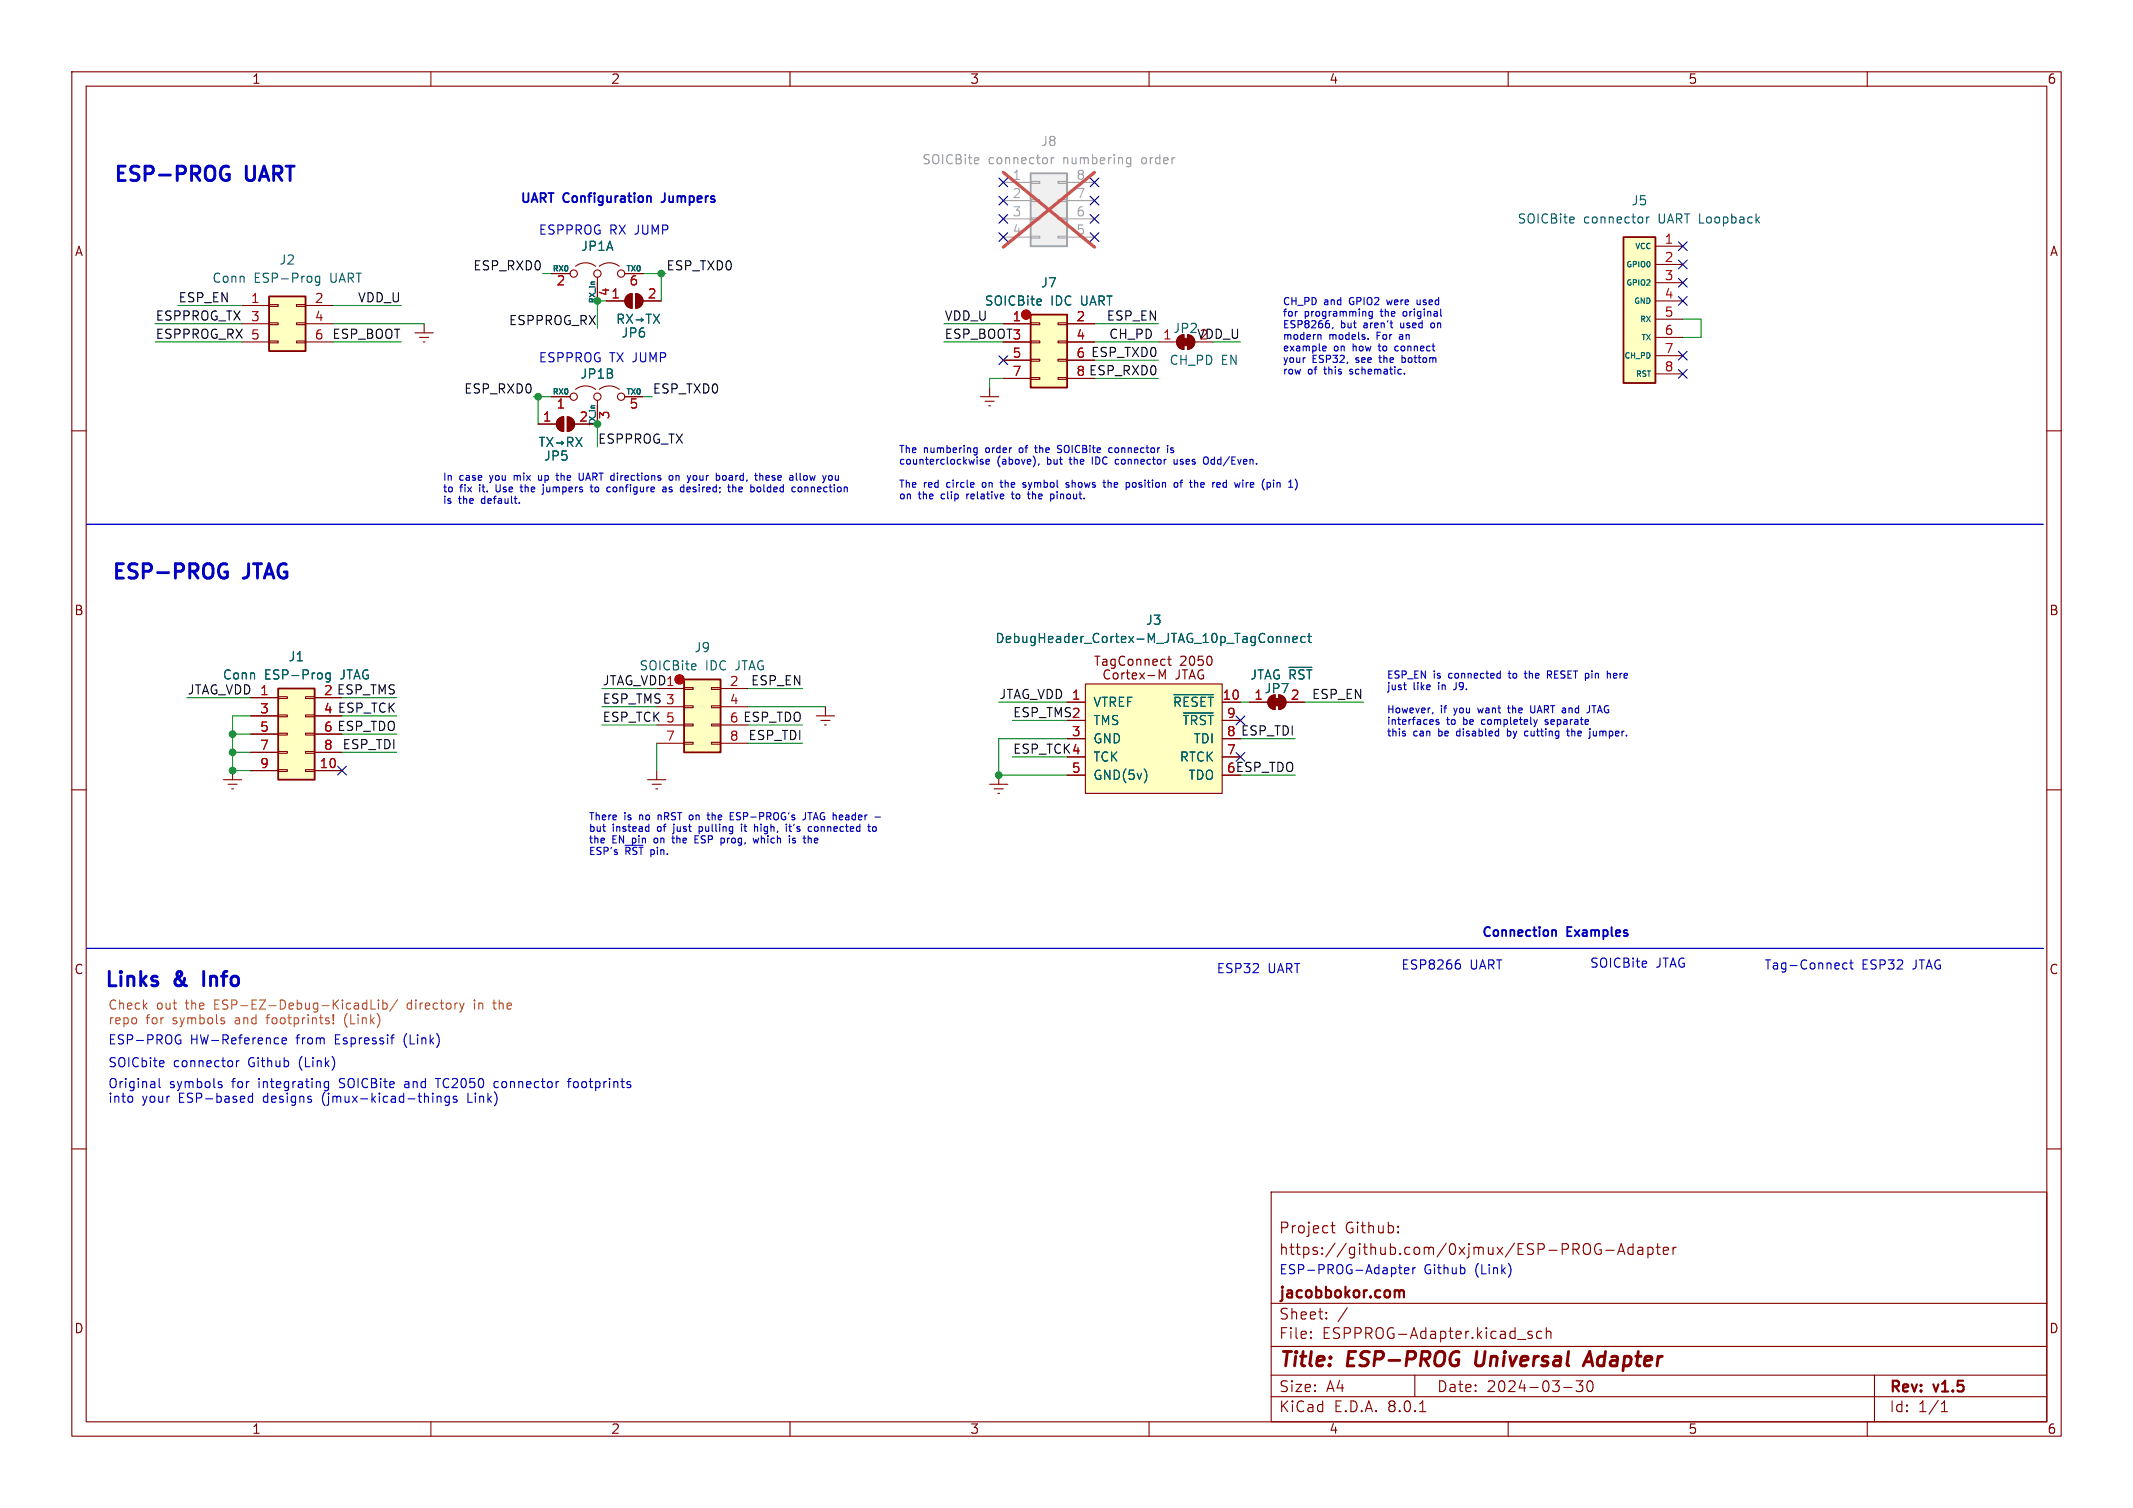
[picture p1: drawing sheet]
<svg xmlns="http://www.w3.org/2000/svg" width="297mm" height="210mm" viewBox="0 0 297 210" stroke-linecap="round" stroke-linejoin="round" font-family="sans-serif">
<g fill="none" stroke="#840000" stroke-width=".15">
<path d="M10 10h277v190h-277zM12 12h273v186h-273zM60 10v2M110 10v2M160 10v2M210 10v2M260 10v2M10 60h2M285 60h2M10 110h2M285 110h2M10 160h2"/>
<path d="M285 160h2M177 166h108v32h-108zM185.3 170.7h.6M185.5 170.2v1.3l.1 .1 .3 .1M194.7 171.6v.1M194.7 171.6h-.1l.1 .1M194.7 170.8v.1M194.7 170.8h-.1l.1 .1M222 174.1a.56 .56 0 0 0 .3 .5 .56 .56 0 0 0 .7 0v-.5h-.3M222.9 173.3a.58 .58 0 0 0-.6 0 .58 .58 0 0 0-.3 .5M223.6 174.1h1.1M225.2 174.7l.5-1.5 .5 1.5"/>
<path d="M225.4 174.3h.7M227.4 173.8l-.4-.1-.3 .3v.4l.1 .2 .2 .1 .4-.1M227.4 173.2v1.5M228.1 173.8l.1-.1 .5 .1v.9M228.7 174.1h-.5a.29 .29 0 0 0-.2 .3 .29 .29 0 0 0 .2 .3l.5-.1M229.5 173.8l.4-.1 .3 .3v.4l-.2 .2-.1 .1-.4-.1M229.5 173.7v1.5M230.6 173.7h.6M230.8 173.2v1.3l.1 .1 .3 .1M231.6 174.2l.7-.1-.1-.3-.4-.1-.2 .2 .1 .7 .1 .1 .4-.1M233 173.7v1M233.4 173.7l-.3 .1-.1 .2"/>
<path d="M60 198v2M110 198v2M160 198v2M177 194.5h108M177 191.5h108M177 187.5h108M177 181.5h108M182.5 186.3h.1l-.1 .1M182.5 186.3v.1M182.5 185.5v.1M182.5 185.5h.1l-.1 .1M184.7 183.6v.1"/>
<path d="M184.7 183.6h-.1l.1 .1M184.7 182.8v.1M184.7 182.8h-.1l.1 .1M187.6 182.1l-1.3 2M197 191.5v3M197.7 196.6h.8M210 198v2M212.8 185.8l.4 .1 .2 .2-.1 .2-.4 .1M212.8 185.5l.2-.1 .3 .1M214.7 185.5l-.5-.1-.2 .3v.4l.1 .2 .1 .1 .5-.1M215.3 185.5a.37 .37 0 0 1 .7 .1v.8M215.3 184.9v1.5"/>
<path d="M217.7 193.2h1.2M219.5 192.3h.9l-.5 .6a.41 .41 0 0 1 .5 .3v.3l-.2 .2-.5 .1-.2-.1M221.6 192.4a.36 .36 0 0 0-.6 .2 .77 .77 0 0 0 .5 1.2 .91 .91 0 0 0 .2-1.4M260 198v2M261 191.5v6.5M270.3 196.6h.9M270.3 195.5l.4-.4v1.5"/>
</g>
<path d="M205.6 188.2l-.2 1.6 .2 .3 .2 .1M220.4 190.2l1-2 .4 2M220.7 189.6h1" fill="none" stroke="#840000" stroke-width=".4"/>
<path d="M194.6 179.7l.2 .2M194.8 179.9v.8M194.8 179.9l.3-.2 .3 .1 .1 .9" fill="none" stroke="#840000" stroke-width=".3"/>
<g fill="#c20000" stroke="#c20000" stroke-width=".14">
<circle cx="94.6" cy="94.6" r=".63"/>
<circle cx="142.9" cy="43.8" r=".63"/>
</g>
<path d="M37.5 41.3h5v7.6h-5z" fill="#ffffc2"/>
<g fill="none" stroke="#840000" stroke-width=".15">
<path d="M33.7 42.5h3.8M33.7 45.1h3.8M33.7 47.6h3.8M37.5 47.5h1.2v.3h-1.2zM37.5 45h1.2v.2h-1.2zM37.5 42.4h1.2v.3h-1.2zM41.3 47.5h1.2v.3h-1.2zM41.3 45h1.2v.2h-1.2zM41.3 42.4h1.2v.3h-1.2zM42.5 42.5h3.9M42.5 45.1h3.9M42.5 47.6h3.9"/>
<path d="M76.8 55.2h2.6M80.1 54.2a2.26 2.26 0 0 1 2.8 0M83.2 55.8v3.3M83.4 54.2a2.26 2.26 0 0 1 2.8 0M84.5 41.9h2.5M87 55.2h2.5M87.3 41.2l.3-.2 .4-.1v2a1.02 1.02 0 0 1-.9-.6 1.02 1.02 0 0 1 .2-1.1zM88.5 40.9a1.02 1.02 0 0 1 1 1 1.02 1.02 0 0 1-1 1zM89.5 41.9h2.6M174 97.8h2.5M176.8 97.1l.4-.3h.3v2a1.02 1.02 0 0 1-.9-.6 1.02 1.02 0 0 1 .2-1.1zM178.1 96.8a1.02 1.02 0 0 1 1 1 1.02 1.02 0 0 1-1 1z"/>
<path d="M179.1 97.8h2.5M137.8 109.2h2.5M138.4 109.9h1.3M138.9 110.5h.3M139.1 108v1.2"/>
<circle cx="79.9" cy="55.2" r=".51"/>
<circle cx="83.2" cy="55.2" r=".51"/>
<circle cx="86.5" cy="55.2" r=".51"/>
</g>
<path d="M37.5 41.3h5v7.6h-5z" fill="none" stroke="#840000" stroke-width=".25"/>
<g fill="none" stroke="#006464" stroke-width=".15">
<path d="M44.5 38.5v1l-.2 .2h-.3M44.5 38.5h-.4l-.2 .2v.4l.1 .2h.5M86.1 44.4h.6l.1-.2v-.3l-.2-.1h-.5v1.2M86.4 44.4l.4 .6M87.2 43.8l.9 1.2M88.1 43.8l-.9 1.2M88.6 44.5h.9M89.3 44.3l.2 .2M89.5 44.5l-.2 .3M90 43.8h.7M90.3 43.8v1.2M91 43.8l.8 1.2"/>
<path d="M91.8 43.8l-.8 1.2M179.5 92.9h3.2"/>
</g>
<g fill="#840000" stroke="#840000" stroke-width=".15">
<path d="M177.3 97.3h1v1h-1z"/>
<path d="M176.8 97.1l.4-.3h.3v2a1.02 1.02 0 0 1-.9-.6 1.02 1.02 0 0 1 .2-1.1z"/>
<path d="M178.1 96.8a1.02 1.02 0 0 1 1 1 1.02 1.02 0 0 1-1 1z"/>
<path d="M87.3 41.2l.3-.2 .4-.1v2a1.02 1.02 0 0 1-.9-.6 1.02 1.02 0 0 1 .2-1.1z"/>
<path d="M88.5 40.9a1.02 1.02 0 0 1 1 1 1.02 1.02 0 0 1-1 1z"/>
</g>
<path d="M151.1 95.3h19.1v15.2h-19.1z" fill="#ffffc2"/>
<path d="M148.6 97.8h2.5M151.1 95.3h19.1v15.2h-19.1zM170.2 97.8h2.5M148.6 100.3h2.5M148.6 102.9h2.5M148.6 105.4h2.5M148.6 108h2.5M170.2 100.3h2.5M170.2 102.9h2.5M170.2 105.4h2.5M170.2 108h2.5" fill="none" stroke="#840000" stroke-width=".15"/>
<path d="M161.4 94.6v-1.3l.4 .9 .5-.9v1.3M162.6 91.8h.5M162.8 91.4v1.1v.1l.3 .1" fill="none" stroke="#840000" stroke-width=".16"/>
<path d="M163.4 96.7h5.5M164.8 99.3h4.1M178.9 88.6v.9M178.9 88.8l.2-.2 .3 .1 .1 .8M180 89.1l.6-.2v-.2l-.4-.1-.2 .2 .1 .6h.5M181.7 88.7l-.3-.1-.3 .3v.3l.1 .2h.5M182.1 88.6h.5M182.3 88.2v1.1v.1l.3 .1M159.6 107.4l.1 .5-.1 .8" fill="none" stroke="#006464" stroke-width=".15"/>
<path d="M95.2 94.6h5.1v10.2h-5.1z" fill="#ffffc2"/>
<g fill="none" stroke="#840000" stroke-width=".15">
<path d="M76.8 38.1h2.6M80.1 37.1a2.26 2.26 0 0 1 2.8 0M83.2 38.6v3.3M83.4 37.1a2.26 2.26 0 0 1 2.8 0M87 38.1h2.5M91.4 95.9h3.8M91.4 98.4h3.8M95.2 98.3h1.3v.3h-1.3zM95.2 95.8h1.3v.2h-1.3zM99.1 98.3h1.2v.3h-1.2zM99.1 95.8h1.2v.2h-1.2zM100.3 95.9h3.8"/>
<path d="M100.3 98.4h3.8M91.4 101h3.8M91.4 103.5h3.8M95.2 103.4h1.3v.2h-1.3zM95.2 100.8h1.3v.3h-1.3zM99.1 103.4h1.2v.2h-1.2zM99.1 100.8h1.2v.3h-1.2zM100.3 101h3.8M100.3 103.5h3.8"/>
<circle cx="79.9" cy="38.1" r=".51"/>
<circle cx="83.2" cy="38.1" r=".51"/>
<circle cx="86.5" cy="38.1" r=".51"/>
</g>
<path d="M95.2 94.6h5.1v10.2h-5.1z" fill="none" stroke="#840000" stroke-width=".25"/>
<path d="M96.9 92.5v.2l-.6 .2" fill="none" stroke="#006464" stroke-width=".15"/>
<path d="M143.5 43.8h5.1v10.2h-5.1z" fill="#ffffc2"/>
<g fill="none" stroke="#840000" stroke-width=".15">
<path d="M57.8 46.4h2.5M58.4 47h1.3M58.9 47.6h.3M59.1 45.1v1.3M74.9 59.1h2.6M77.8 58.3l.3-.2 .4-.1v2.1a1.02 1.02 0 0 1-1-.6 1.02 1.02 0 0 1 .3-1.2zM79 58v2.1a1.01 1.01 0 0 0 1-1 1.01 1.01 0 0 0-1-1.1M80 59.1h2.5M136.5 55.2h2.6M137.2 55.9h1.2M137.7 56.5h.2M137.8 54v1.2"/>
<path d="M139.7 45.1h3.8M139.7 47.6h3.8M139.7 50.2h3.8M139.7 52.7h3.8M143.5 52.6h1.3v.2h-1.3zM143.5 50h1.3v.3h-1.3zM143.5 47.5h1.3v.3h-1.3zM143.5 45h1.3v.2h-1.3zM147.3 52.6h1.3v.2h-1.3zM147.3 50h1.3v.3h-1.3zM147.3 47.5h1.3v.3h-1.3zM147.3 45h1.3v.2h-1.3z"/>
<path d="M148.6 45.1h3.8M148.6 47.6h3.8M148.6 50.2h3.8M148.6 52.7h3.8"/>
</g>
<path d="M143.5 43.8h5.1v10.2h-5.1z" fill="none" stroke="#840000" stroke-width=".25"/>
<path d="M144.9 41.7l.1 .2-.6 .2M75.1 60.9h.7M75.5 60.9v1.3M76.1 60.9l.9 1.3M77 60.9l-.9 1.3M77.5 61.7h.9M78.2 61.4l.2 .3M78.4 61.7l-.2 .2M79 61.6l.6-.1 .2-.2-.1-.3-.2-.1h-.5v1.3M79.3 61.6l.5 .6M80.2 60.9l.8 1.3M81 60.9l-.8 1.3" fill="none" stroke="#006464" stroke-width=".15"/>
<g fill="#840000" stroke="#840000" stroke-width=".15">
<path d="M77.8 58.3l.3-.2 .4-.1v2.1a1.02 1.02 0 0 1-1-.6 1.02 1.02 0 0 1 .3-1.2z"/>
<path d="M79 58a1.01 1.01 0 0 1 1 1.1 1.01 1.01 0 0 1-1 1z"/>
</g>
<path d="M143.5 24.1h5.1v10.2h-5.1z" fill="#f0f0f0"/>
<g fill="none" stroke="#a1a1a1" stroke-width=".15">
<path d="M139.7 25.4h3.8M139.7 27.9h3.8M139.7 30.5h3.8M139.7 33h3.8M143.5 32.9h1.3v.2h-1.3zM143.5 30.4h1.3v.2h-1.3zM143.5 27.8h1.3v.3h-1.3zM143.5 25.3h1.3v.2h-1.3zM147.3 32.9h1.3v.2h-1.3zM147.3 30.4h1.3v.2h-1.3zM147.3 27.8h1.3v.3h-1.3zM147.3 25.3h1.3v.2h-1.3z"/>
<path d="M148.6 25.4h3.8M148.6 27.9h3.8M148.6 30.5h3.8M148.6 33h3.8"/>
</g>
<path d="M143.5 24.1h5.1v10.2h-5.1z" fill="none" stroke="#a1a1a1" stroke-width=".25"/>
<path d="M136.2 22l.1 .3-.6 .1M146.4 22v.8M146.7 22h-.2l-.1 .2M157 22h.4M157 22.7h.4M157.4 22v1l-.2 .2h-.3" fill="none" stroke="#989898" stroke-width=".15"/>
<path d="M139.7 24l12.7 10.4M152.4 24l-12.7 10.4" fill="none" stroke="#e65255" stroke-width=".46"/>
<path d="M90.2 108.6h2.5M90.8 109.2h1.3M91.3 109.9h.3M91.4 107.3v1.3" fill="none" stroke="#840000" stroke-width=".15"/>
<path d="M38.7 95.9h5.1v12.7h-5.1z" fill="#ffffc2"/>
<g fill="none" stroke="#840000" stroke-width=".15">
<path d="M34.9 97.2h3.8M34.9 99.7h3.8M38.7 99.6h1.3v.2h-1.3zM38.7 97h1.3v.3h-1.3zM42.5 99.6h1.3v.2h-1.3zM42.5 97h1.3v.3h-1.3zM43.8 97.2h3.8M43.8 99.7h3.8M113.7 99.7h2.5M114.9 98.4v1.3M31.1 108.6h2.6M31.7 109.2h1.3"/>
<path d="M32.3 109.9h.2M32.4 107.3v1.3M34.9 107.3h3.8M34.9 102.2h3.8M34.9 104.8h3.8M38.7 107.2h1.3v.2h-1.3zM38.7 104.6h1.3v.3h-1.3zM38.7 102.1h1.3v.3h-1.3zM42.5 107.2h1.3v.2h-1.3zM42.5 104.6h1.3v.3h-1.3zM42.5 102.1h1.3v.3h-1.3zM43.8 107.3h3.8"/>
<path d="M43.8 102.2h3.8M43.8 104.8h3.8M114.3 100.3h1.3M114.8 101h.3"/>
</g>
<path d="M38.7 95.9h5.1v12.7h-5.1z" fill="none" stroke="#840000" stroke-width=".25"/>
<path d="M46 93.7v1l-.2 .2M46 93.8l-.4-.1-.2 .3v.3l.1 .2h.5" fill="none" stroke="#006464" stroke-width=".15"/>
<path d="M226.1 33h4.4v20.3h-4.4z" fill="#ffffc2"/>
<path d="M226.1 33h4.4v20.3h-4.4z" fill="none" stroke="#840000" stroke-width=".25"/>
<g fill="none" stroke="#840000" stroke-width=".15">
<path d="M76.8 38.1h2.6M83.2 39.4v2.5M87 38.1h2.5M230.5 34.3h3.8M230.5 36.8h3.8M230.5 39.4h3.8M74.9 59.1h2.6M76.8 55.2h2.6M80 59.1h2.5M83.2 56.5v2.6M84.5 41.9h2.5M87 55.2h2.5"/>
<path d="M89.5 41.9h2.6M139.7 47.6h3.8M139.7 45.1h3.8M139.7 50.2h3.8M139.7 52.7h3.8M148.6 47.6h3.8M148.6 45.1h3.8M148.6 50.2h3.8M148.6 52.7h3.8M161.3 47.6h2.5M164.8 48.6v-2a1.02 1.02 0 0 0-1 1 1.02 1.02 0 0 0 1 1.1M165.4 46.6a1.01 1.01 0 0 1 1 1 1.01 1.01 0 0 1-1 1z"/>
<path d="M230.5 41.9h3.8M230.5 44.5h3.8M230.5 47h3.8M230.5 49.5h3.8M230.5 52.1h3.8M34.9 97.2h3.8M34.9 99.7h3.8M43.8 97.2h3.8M43.8 99.7h3.8M148.6 97.8h2.5M170.2 97.8h2.5M174 97.8h2.5"/>
<path d="M179.1 97.8h2.5M34.9 107.3h3.8M34.9 102.2h3.8M34.9 104.8h3.8M43.8 107.3h3.8M43.8 102.2h3.8M43.8 104.8h3.8M148.6 100.3h2.5M148.6 102.9h2.5M148.6 105.4h2.5M148.6 108h2.5M170.2 100.3h2.5"/>
<path d="M170.2 102.9h2.5M170.2 105.4h2.5M170.2 108h2.5"/>
</g>
<g fill="none" stroke="#006464" stroke-width=".15">
<path d="M219.1 30.3l.1 .2-.6 .1M229.3 30.2v.9M229.6 30.2l-.2 .1-.1 .2M86.1 44.4h.6l.1-.2v-.3l-.2-.1h-.5v1.2M86.4 44.4l.4 .6M87.2 43.8l.9 1.2M88.1 43.8l-.9 1.2M88.6 44.5h.9M89.3 44.3l.2 .2M89.5 44.5l-.2 .3M90 43.8h.7M90.3 43.8v1.2"/>
<path d="M91 43.8l.8 1.2M91.8 43.8l-.8 1.2M144.9 41.7l.1 .2-.6 .2M75.1 60.9h.7M75.5 60.9v1.3M76.1 60.9l.9 1.3M77 60.9l-.9 1.3M77.5 61.7h.9M78.2 61.4l.2 .3M78.4 61.7l-.2 .2M79 61.6l.6-.1 .2-.2-.1-.3-.2-.1h-.5v1.3M79.3 61.6l.5 .6"/>
<path d="M80.2 60.9l.8 1.3M81 60.9l-.8 1.3M46 93.7v1l-.2 .2M46 93.8l-.4-.1-.2 .3v.3l.1 .2h.5M163.4 96.7h5.5M164.8 99.3h4.1M178.9 88.6v.9M178.9 88.8l.2-.2 .3 .1 .1 .8M179.5 92.9h3.2M180 89.1l.6-.2v-.2l-.4-.1-.2 .2 .1 .6h.5M181.7 88.7l-.3-.1-.3 .3v.3l.1 .2h.5M182.1 88.6h.5"/>
<path d="M182.3 88.2v1.1v.1l.3 .1M159.6 107.4l.1 .5-.1 .8"/>
</g>
<g fill="#840000" stroke="#840000" stroke-width=".15">
<path d="M164.6 47.1h1v1h-1z"/>
<path d="M164.1 46.9l.3-.2 .4-.1v2.1a1.02 1.02 0 0 1-.9-.7 1.02 1.02 0 0 1 .2-1.1z"/>
<path d="M165.4 46.6a1.01 1.01 0 0 1 1 1 1.01 1.01 0 0 1-1 1z"/>
</g>
<g fill="none" stroke="#0000c2" stroke-width=".15">
<path d="M183.9 46.7v.6M184.2 48.3l.3-.1 .2 .2-.5 .1M184.2 48.8h.4M185.6 45.6l-.1 .2M187.9 52l.1 .1M188 51.5v.2M190.5 47.2v.1M191.1 43.4v.8l-.2 .2-.2-.1M191.1 43.4h-.3l-.2 .2 .1 .4h.4M191.9 48.2h.4M192 49.8h.4M193.1 41.8l.2 .6"/>
<path d="M194.6 48.2h-.2l-.2 .2 .1 .4 .3 .1M194.9 46.9v.3M195 45l.1 .6M195.2 49.5v1M195.2 50.4l.3 .1M195.4 43.5v.4M195.5 49.8l-.3 .1M195.6 52v.1M197.3 41.8l.1 .6h.3M199.2 45.2l.1 .4h.3M200.7 44h.1M12.1 73h272.4z"/>
<path d="M69.1 67.5v.8l.1 .1M71.6 66.2v.7M71.6 66.3h.1M72.3 70v.1M72.4 67.8h.4M72.6 67.5v.9l.2 .1M75 66.2v.6h.4M75.6 67.8v1M77.4 66.2h.4M77.6 66.8l.2 .1M81.2 65.9v.8l-.1 .1-.3 .1M82.2 67.8h.4"/>
<path d="M82.3 67.5v.9l.3 .1M83.2 67.8l-.3 .1-.1 .1 .1 .4 .3 .1M85.7 67.8l-.2 .1-.1 .1v.4l.3 .1M92.3 67.9h.4v.6M92.7 68.1h-.3l-.1 .2 .1 .2 .3-.1M93.2 66.3l.2-.1 .2 .1 .1 .4-.1 .1-.2 .1-.2-.1zM93.6 67.9l-.3-.1-.1 .2 .4 .3M93.6 68.4l-.1 .1-.3-.1M94.1 66.2v.7M94.5 66.3l-.2-.1-.2 .1M95.8 67.8l.3 .1v.2l-.5 .1M96.1 68.4l-.3 .1"/>
<path d="M96.8 66.2l.2 .2v.3l-.2 .2M100.9 66.2l.2 .2v.3l-.2 .2M101.6 66.2v.1M101.6 66.5l-.1 .1 .1 .3M102.1 67.9h.3l.1 .6M103.3 67.9l-.3-.1-.1 .2v.4h.4M103.4 68.1l-.5 .1M106.4 67.5v.9l.1 .1M106.6 66.6l.5-.1v-.2l-.3-.1-.2 .2 .1 .4h.4M111.5 66.8l.1 .1M111.6 67.9v.5M112.1 67.9l.1-.1 .3 .1v.6"/>
<path d="M112.1 67.8v.7M112.3 66.3l-.2-.1-.2 .2v.4l.2 .1 .2-.1M116.7 66.8l-.1 .1-.2-.1M116.7 66.2v.7M134.6 68.8v.7M134.7 68.9l-.1 .1M135.6 62.9l.2 .1h.3M136.1 62.4v.8l-.1 .1M136.1 62.4h-.3l-.2 .1M136.8 67.3v.5M136.9 64h-.3l-.1 .1v.2l.4 .1v.2h-.4M137.3 64.3l.5-.1-.1-.2h-.3l-.1 .1v.5h.4"/>
<path d="M139.2 67.2h.4M139.4 66.9v.8l.2 .2M140.8 68.8h.4M141 68.5v.8l.2 .2M142 62.5v.4M142.4 67.4l.5 .3-.2 .2-.3-.1M142.8 67.2h-.2l-.2 .1M143.1 68.8h.3M143.2 69.4l.2 .1M144.1 62.4h.3M144.2 62v.9l.2 .1M144.7 64.6l-.1 .2"/>
<path d="M146.4 68.8l.3 .1 .1 .1-.1 .4-.3 .1M147.2 62.3l.6 .4-.2 .3h-.4M147.8 62.1l-.4-.1-.2 .2M148.8 67.2h-.2l-.2 .1 .1 .2 .3 .1v.2h-.4M148.9 64h.3M152.1 63.6v1M154.3 67.3l.3-.1 .1 .1M154.3 66.9v1M154.4 62.9l.2 .1h.3M154.9 62.4h-.3l-.2 .1M155.5 64h.3M155.8 64.6h-.3"/>
<path d="M158.1 67.3l-.2-.1-.2 .2 .1 .4 .2 .1 .1-.1M162.6 62v.1M162.6 62.4v.6M163.4 62.4h-.3l-.1 .1 .1 .1 .3 .1v.3h-.4M163.5 64v.6h.3l.1-.1M163.7 67.2h.2l.1 .2v.4l-.3 .1M163.9 64v.6M164.3 67.2h.4M164.7 66.9l-.3 .1v.9M167.6 67.2h-.3l-.1 .1v.5h.4M167.7 67.4l-.5 .1M168 63.6l.1 .1a.64 .64 0 0 1-.1 .9"/>
<path d="M168.7 64.1v.4M170.3 67.8l.2 .1 .3-.1M170.8 67.2h-.3l-.2 .1M170.8 66.9v1M173.7 67.2h.1M174.4 67.2h-.2l-.1 .1v.5l.3 .1M174.6 67.4l-.5 .1M177.8 67.3l.2-.1h.2v.7M177.8 67.2v.7M195.4 95.4h.4M195.6 96l.2 .1M199.5 99.2l-.1 .2"/>
<path d="M202.4 96.1h.1M205.8 98.6l.1 .7M208.6 93.8h.3M208.9 93.4v1M208.9 94.4h-.3M209.9 98.6h.4M210 93.8h.4M210 98.3v.8l.3 .2M212.2 93.8h.4M212.4 93.4v.9l.2 .1M213.1 98.3l.1 .9 .3 .1 .2-.2M215.5 94l.4-.1 .1-.1v-.3l-.5-.1v1"/>
<path d="M215.7 94l.3 .4M221.7 98.3h.5M221.9 98.3v1M224.2 93.8v.6M225 93.8h-.2l-.1 .1v.5h.3M225.1 94l-.4 .1M87 117.7h2.5M90.1 115.1l.2 .1M90.3 114.8v1M90.3 115.7l-.2 .1M91.1 116.8v.5M91.6 113.5v.7"/>
<path d="M91.7 113.6h-.1M93.5 116.7h.4M93.7 116.4v.8l.2 .2M93.8 116.1h-.2M96.1 114.1l.2 .1M96.3 113.5l-.2 .1M96.8 116.9h.3M97.3 116.4h-.5v1h.5M97.3 115.7l.3 .1M97.3 115.1v1M97.6 115.1l-.3 .1M98.4 113.5h.4"/>
<path d="M98.6 114.1l.2 .1M101.7 114.2h.5M101.7 113.6h.3M101.7 113.2h.5M103.3 114.8v.1M103.3 115.1v.7M103.6 115.1h.4M103.7 114.8v.8l.2 .2M105.3 115.1l.2 .2v.5M105.6 116.7l-.2 .7-.1-.5-.2 .5M109.8 115.1h.4M110 114.8v.8l.2 .2"/>
<path d="M110.3 116.9l.5 .3-.2 .2-.3-.1M110.6 114.8l-.1 .2M110.7 116.8l-.2-.1-.2 .2M112.2 113.2v.7a.32 .32 0 0 1-.4 .3M112.5 113.2h.6M112.8 113.2v1M113.5 116.7l-.1 .2v.3l.1 .2M113.9 117l-.5 .1M113.9 115.3l-.2-.2-.2 .1-.1 .1 .1 .4 .2 .1 .2-.2M120.8 115.1h.4M121.1 115.8h.1M121.5 115.2l.2-.1 .3 .1v.4l-.1 .1-.2 .1-.2-.1z"/>
<path d="M121.8 113.8h.8M195.6 102.2l.1 .1-.1 .2M195.6 101.8l.1 .1M199.4 100.2l.2 .3h-.5M199.5 100.8l-.1 .1M200.3 100.3l-.2-.1-.2 .2 .1 .1 .3 .1v.2h-.4M202.9 101.9v.5M206.4 100.3l-.1 .1 .1 .4M209.9 101.5v1M209.9 102.4l.3 .1M210.2 101.8l-.3 .1M212.5 101.8l.3 .1"/>
<path d="M212.8 102.4l-.3 .1M214 100.2l-.2 .7M215.1 100.8h.4M215.5 100.3l-.2-.1-.2 .2 .1 .1 .3 .1M218.1 101.8h.4M218.3 101.5v.8l.2 .2M218.9 101.5v1M219.1 101.8l-.2 .1M221.9 102.3l.1 .2 .3-.1M222.3 101.8v.7M12.1 132.1h272.4zM202.9 134.2h.2l.3 .2-.1 .4-.4 .1"/>
<path d="M203 133.7h.2M229.2 133.9l.1 .3-.6 .1M257.2 134.2l-.4-.1-.2 .2v.4l.1 .2h.5M257.6 134.1h.4M257.7 133.7v1.1l.1 .1h.2M18.4 152.7l.1 .2v.4l-.1 .2M22.2 150.2v1.1l.1 .2M22.6 147.7l.2 .1v.2l-.6 .1M22.8 148.5l-.2 .1M24.6 144.2h.5M24.9 144.8h.3v.5l-.3 .1-.3-.1M30.6 151l.3 .1v.2l-.2 .2h-.2"/>
<path d="M30.6 150.6l.3 .1M32.9 147.7v.9M33.3 147.7l-.3 .1-.1 .2M35.2 152.2v1.3M35.2 152.7h-.4l-.2 .2v.4l.1 .2h.5M38.7 144.5l.1 .1M38.8 145.3l-.1 .1M39.3 145l.6-.2-.1-.2-.3-.1-.2 .2v.6h.5M45.7 150.7l-.3-.1-.3 .3v.3l.2 .2h.4M45.7 150.6v1.2M54.4 144.5h.5M54.8 144.1h.1"/>
<path d="M56.5 150.6l-.1 .1M56.5 151a.25 .25 0 0 0-.2 .2 .25 .25 0 0 0 .2 .3M60.3 152.2v.2M60.3 152.7v.8M60.6 150.2h.7M60.9 152.8l.1-.1h.3l.1 .8M60.9 152.7v.8M61 150.2v1.3M62.6 152.7h-.4l-.2 .2v.4l.1 .2h.5M62.6 152.7v1l-.3 .2h-.3M63.6 152.7h-.3l-.2 .1 .1 .2 .4 .1v.4h-.5M65.2 152.2v1.3h.6"/>
<path d="M69.4 150.7l-.4-.1-.2 .3v.3l.1 .2h.5M79 150.6h.5M79.5 150.2l-.2 .1-.1 .1v1.1M194.7 176.5h.5M194.9 176.1v1.1l.1 .1 .2 .1M195.6 177l.6-.2-.1-.2-.3-.1-.2 .2v.6h.5M196.7 176.5v.9M197.1 176.5l-.3 .1-.1 .2"/>
</g>
<path d="M31.1 23.2l.2-.1 .5 .1M31.5 24.3h.4v.6a.7 .7 0 0 1-.8 .1M30.8 78.6l.3-.1 .5 .1M31.3 79.7h.4v.6a.7 .7 0 0 1-.9 .1M28.4 135.3v2" fill="none" stroke="#0000c2" stroke-width=".4"/>
<path d="M90.6 27.4v.8M92.1 28.2h.1M216.3 129.5l.3 .1 .1 .1v.7" fill="none" stroke="#0000c2" stroke-width=".25"/>
<g fill="none" stroke="#c60" stroke-width=".15">
<path d="M50.7 139.7h.4M51.1 139.3v1.2M51.7 139.3v1.2h.6M52.7 139.3v.1M52.7 139.7v.8M53.3 139.7h.4l.2 .2v.4l-.1 .2h-.5M53.3 139.3v1.2M55.4 139.2l-1.1 1.6M64.6 139.7l-.3 .8M66.1 139.3v.1M66.1 139.7v.8M68.6 139.7h.5"/>
<path d="M68.8 139.3v1v.2h.3M31.1 142.2l.2 .1-.2 .3M45.8 142.2v.3M46.4 141.4v.7M46.4 142.5v.1M46.4 141.3v.8M46.5 141.4l-.1 .7M48 141.7v.5l.1 .5M51.1 140.5h-.4"/>
</g>
<g fill="none" stroke="#c20000" stroke-width=".15">
<circle cx="142.9" cy="43.8" r=".63"/>
<circle cx="94.6" cy="94.6" r=".63"/>
</g>
<g fill="none" stroke="#009600" stroke-width=".15">
<path d="M75.6 38.1h1.2M89.5 38.1h3.2M92.1 38.1v3.8M21.6 45.1h12.1M21.6 47.6h12.1M24.8 42.5h8.9M46.4 45.1h12.7M46.4 47.6h9.5M46.4 42.5h9.5M74.3 55.2h2.5M74.9 55.2v3.9M83.2 59.1v3.1"/>
<path d="M84.5 41.9h-1.3v3.8M89.5 55.2h1.3M131.4 45.1h8.3M131.4 47.6h8.3M139.7 52.7h-1.9v1.3M152.4 50.2h8.9M152.4 45.1h8.9M152.4 47.6h8.9M152.4 52.7h8.9M168.9 47.6h3.8M234.3 44.5h2.6v2.5h-2.6M26 97.2h8.9"/>
<path d="M34.9 99.7h-2.5v7.6h2.5M47.6 97.2h7.6M47.6 99.7h7.6M83.8 98.4h7.6M83.8 95.9h7.6M104.1 98.4h10.8M104.1 95.9h7.7M139.1 97.8h9.5M172.7 97.8h1.3M181.6 97.8h8.3M32.4 104.8h2.5M32.4 102.2h2.5"/>
<path d="M47.6 104.8h7.6M47.6 102.2h7.6M83.8 101h7.6M91.4 103.5v3.8M104.1 101h7.7M104.1 103.5h7.7M141 105.4h7.6M141 100.3h7.6M148.6 102.9h-9.5v5.1h9.5M172.7 102.9h7.6M172.7 108h7.6"/>
</g>
<g fill="none" stroke="#000084" stroke-width=".15">
<path d="M139.1 32.4l1.2 1.2M139.1 29.9l1.2 1.2M139.1 24.8l1.2 1.2M139.1 27.3l1.2 1.2M140.3 32.4l-1.2 1.2M140.3 29.9l-1.2 1.2M140.3 24.8l-1.2 1.2M140.3 27.3l-1.2 1.2M151.8 27.3l1.2 1.2M151.8 32.4l1.2 1.2M151.8 29.9l1.2 1.2M151.8 24.8l1.2 1.2"/>
<path d="M153 27.3l-1.2 1.2M153 32.4l-1.2 1.2M153 29.9l-1.2 1.2M153 24.8l-1.2 1.2M233.7 33.7l1.2 1.2M233.7 38.8l1.2 1.2M233.7 36.2l1.2 1.2M234.9 33.7l-1.2 1.2M234.9 38.8l-1.2 1.2M234.9 36.2l-1.2 1.2M139.1 49.6l1.2 1.2M140.3 49.6l-1.2 1.2"/>
<path d="M233.7 41.3l1.2 1.2M233.7 48.9l1.2 1.2M233.7 51.5l1.2 1.2M234.9 41.3l-1.2 1.2M234.9 48.9l-1.2 1.2M234.9 51.5l-1.2 1.2M172.1 99.7l1.2 1.2M173.3 99.7l-1.2 1.2M47 106.7l1.2 1.2M48.2 106.7l-1.2 1.2M172.1 104.8l1.2 1.2M173.3 104.8l-1.2 1.2"/>
</g>
<g fill="#009600" stroke="#009600" stroke-width=".15">
<circle cx="92.1" cy="38.1" r=".46"/>
<circle cx="83.2" cy="41.9" r=".46"/>
<circle cx="32.4" cy="104.8" r=".46"/>
<circle cx="32.4" cy="107.3" r=".46"/>
<circle cx="32.4" cy="102.2" r=".46"/>
<circle cx="74.9" cy="55.2" r=".46"/>
<circle cx="83.2" cy="59.1" r=".46"/>
<circle cx="139.1" cy="108" r=".46"/>
</g>
<g font-size="2.8" fill="#0000c2">
<text x="15.7" y="25.4">ESP-PROG</text>
<text x="34.4" y="25.4">UART</text>
<text x="15.5" y="80.8">ESP-PROG</text>
<text x="34.1" y="80.8">JTAG</text>
<text x="14.5" y="137.5">Links</text>
<text x="24.4" y="137.5">&amp;</text>
<text x="29.2" y="137.5">Info</text>
</g>
<g font-size="2.8" fill="#840000">
<text x="178" y="190.9">Title:</text>
<text x="187.7" y="190.9">ESP-PROG</text>
<text x="206.3" y="190.9">Universal</text>
<text x="222.4" y="190.9">Adapter</text>
</g>
<g font-size="2.1" fill="#840000">
<text x="178" y="172">Project</text>
<text x="187.2" y="172">Github:</text>
<text x="178" y="175">https://github.com/0xjmux/ESP-PROG-Adapter</text>
<text x="178" y="184">Sheet:</text>
<text x="178" y="181.2">jacobbokor.com</text>
<text x="178" y="186.7">File:</text>
<text x="184.1" y="186.7">ESPPROG-Adapter.kicad_sch</text>
<text x="178" y="196.9">KiCad</text>
<text x="178" y="194.1">Size:</text>
<text x="184.7" y="194.1">A4</text>
<text x="185.7" y="196.9">E.D.A.</text>
<text x="193.3" y="196.9">8.0.1</text>
<text x="200" y="194.1">Date:</text>
<text x="207" y="194.1">2024-03-30</text>
<text x="263" y="194.3">Rev:</text>
<text x="263" y="196.9">Id:</text>
<text x="267.1" y="196.9">1/1</text>
<text x="269.4" y="194.3">v1.5</text>
</g>
<g font-size="1.8" fill="#840000">
<text x="35" y="11.9">1</text>
<text x="85" y="11.9">2</text>
<text x="135" y="11.9">3</text>
<text x="185" y="11.9">4</text>
<text x="235" y="11.9">5</text>
<text x="285" y="11.9">6</text>
<text x="10.3" y="35.9">A</text>
<text x="285.3" y="35.9">A</text>
<text x="10.3" y="85.9">B</text>
<text x="285.3" y="85.9">B</text>
<text x="152.2" y="92.9">TagConnect</text>
<text x="153.4" y="94.9">Cortex-M</text>
<text x="163.6" y="94.9">JTAG</text>
<text x="164.3" y="92.9">2050</text>
<text x="10.3" y="135.9">C</text>
<text x="285.3" y="135.9">C</text>
<text x="10.3" y="185.9">D</text>
<text x="285.3" y="185.9">D</text>
<text x="35" y="199.9">1</text>
<text x="85" y="199.9">2</text>
<text x="135" y="199.9">3</text>
<text x="185" y="199.9">4</text>
<text x="235" y="199.9">5</text>
<text x="285" y="199.9">6</text>
</g>
<g font-size="1.8" fill="#989898">
<text x="128.3" y="23.1">SOICBite</text>
<text x="137.6" y="23.1">connector</text>
<text x="144.9" y="20.5">J8</text>
<text x="148.1" y="23.1">numbering</text>
<text x="159.2" y="23.1">order</text>
</g>
<g font-size="1.8" fill="#0000c2">
<text x="72.4" y="28.3">UART Configuration</text>
<text x="92.8" y="28.3">Jumpers</text>
<text x="74.9" y="32.8">ESPPROG RX JUMP</text>
<text x="74.9" y="50.6">ESPPROG TX JUMP</text>
<text x="206.2" y="130.8">Connection</text>
<text x="218.2" y="130.8">Examples</text>
<text x="169.3" y="135.7">ESP32</text>
<text x="176.5" y="135.7">UART</text>
<text x="195" y="135.2">ESP8266</text>
<text x="204.7" y="135.2">UART</text>
<text x="221.3" y="135">SOICBite</text>
<text x="230.6" y="135">JTAG</text>
<text x="245.6" y="135.2">Tag-Connect</text>
<text x="259.2" y="135.2">ESP32</text>
<text x="266.4" y="135.2">JTAG</text>
<text x="15" y="148.7">SOICbite</text>
<text x="15" y="145.5">ESP-PROG</text>
<text x="24.1" y="148.7">connector</text>
<text x="26.5" y="145.5">HW-Reference</text>
<text x="34.7" y="148.7">Github</text>
<text x="41.4" y="145.5">from</text>
<text x="41.9" y="148.7">(Link)</text>
<text x="46.9" y="145.5">Espressif</text>
<text x="56.7" y="145.5">(Link)</text>
<text x="15" y="151.6">Original</text>
<text x="15" y="153.7">into</text>
<text x="19.8" y="153.7">your</text>
<text x="23.6" y="151.6">symbols</text>
<text x="25" y="153.7">ESP-based</text>
<text x="32.4" y="151.6">for</text>
<text x="36.3" y="151.6">integrating</text>
<text x="36.9" y="153.7">designs</text>
<text x="45.3" y="153.7">(jmux-kicad-things</text>
<text x="47.7" y="151.6">SOICBite</text>
<text x="57" y="151.6">and</text>
<text x="61.6" y="151.6">TC2050</text>
<text x="65.8" y="153.7">Link)</text>
<text x="69.9" y="151.6">connector</text>
<text x="80.4" y="151.6">footprints</text>
<text x="178.1" y="177.6">ESP-PROG-Adapter</text>
<text x="198.3" y="177.6">Github</text>
<text x="205.5" y="177.6">(Link)</text>
</g>
<g font-size="1.8" fill="#aaa">
<text x="140.9" y="25.1">1</text>
<text x="140.9" y="27.7">2</text>
<text x="149.8" y="27.7">7</text>
<text x="149.8" y="25.1">8</text>
<text x="140.9" y="30.2">3</text>
<text x="140.9" y="32.8">4</text>
<text x="149.8" y="32.8">5</text>
<text x="149.8" y="30.2">6</text>
</g>
<g font-size="1.8" fill="#006464">
<text x="227.1" y="28.8">J5</text>
<text x="80.8" y="35.2">JP1A</text>
<text x="211.2" y="31.3">SOICBite</text>
<text x="220.5" y="31.3">connector</text>
<text x="231" y="31.3">UART Loopback</text>
<text x="29.5" y="39.6">Conn</text>
<text x="35.4" y="39.6">ESP-Prog</text>
<text x="38.8" y="37.1">J2</text>
<text x="46.1" y="39.6">UART</text>
<text x="144.9" y="40.2">J7</text>
<text x="86.4" y="47.2">JP6</text>
<text x="137" y="42.8">SOICBite</text>
<text x="146.3" y="42.8">IDC</text>
<text x="150.6" y="42.8">UART</text>
<text x="163.3" y="46.6">JP2</text>
<text x="80.7" y="52.9">JP1B</text>
<text x="162.8" y="51">CH_PD</text>
<text x="170" y="51">EN</text>
<text x="75.6" y="64.4">JP5</text>
<text x="138.5" y="89.8">DebugHeader_Cortex-M_JTAG_10p_TagConnect</text>
<text x="159.5" y="87.2">J3</text>
<text x="30.9" y="94.8">Conn</text>
<text x="36.8" y="94.8">ESP-Prog</text>
<text x="40.1" y="92.3">J1</text>
<text x="47.5" y="94.8">JTAG</text>
<text x="96.6" y="91">J9</text>
<text x="98.2" y="93.6">IDC</text>
<text x="174" y="94.8">JTAG ~{RST}</text>
<text x="45" y="96.9">2 ESP_TMS</text>
<text x="152.1" y="98.7">VTREF</text>
<text x="152.1" y="101.2">TMS</text>
<text x="163.2" y="98.7">~{RESET}</text>
<text x="164.5" y="101.2">~{TRST}</text>
<text x="176" y="96.7">JP7</text>
<text x="152.1" y="103.7">GND</text>
<text x="152.1" y="106.3">TCK</text>
<text x="164.2" y="106.3">RTCK</text>
<text x="166.1" y="103.7">TDI</text>
<text x="152.1" y="108.8">GND(5v)</text>
<text x="165.4" y="108.8">TDO</text>
</g>
<g font-size="1.8" fill="#a90000">
<text x="231.7" y="34">1</text>
<text x="77.4" y="40.1">2</text>
<text x="85" y="41.7">1</text>
<text x="85.2" y="41.3" transform="rotate(-90 85.2 41.3)">4</text>
<text x="87.6" y="40.1">6</text>
<text x="90.1" y="41.7">2</text>
<text x="231.7" y="36.6">2</text>
<text x="231.7" y="39.1">3</text>
<text x="231.7" y="41.7">4</text>
<text x="34.9" y="42.3">1</text>
<text x="34.9" y="44.8">3</text>
<text x="43.7" y="42.3">2</text>
<text x="43.7" y="44.8">4</text>
<text x="43.7" y="47.4">6</text>
<text x="140.9" y="44.8">1</text>
<text x="140.9" y="47.4">3</text>
<text x="149.8" y="44.8">2</text>
<text x="149.8" y="47.4">4</text>
<text x="161.9" y="47.4">1</text>
<text x="231.7" y="44.2">5</text>
<text x="231.7" y="46.7">6</text>
<text x="140.9" y="49.9">5</text>
<text x="140.9" y="52.5">7</text>
<text x="149.8" y="49.9">6</text>
<text x="149.8" y="52.5">8</text>
<text x="231.7" y="49.3">7</text>
<text x="231.7" y="51.8">8</text>
<text x="75.5" y="58.8">1</text>
<text x="77.4" y="57.2">1</text>
<text x="80.6" y="58.8">2</text>
<text x="85.2" y="58.5" transform="rotate(-90 85.2 58.5)">3</text>
<text x="87.6" y="57.2">5</text>
<text x="101.5" y="95.6">2</text>
<text x="36.1" y="99.4">3</text>
<text x="36.1" y="102">5</text>
<text x="36.1" y="96.9">1</text>
<text x="45" y="96.9">2</text>
<text x="45" y="99.4">4</text>
<text x="45" y="102">6</text>
<text x="101.5" y="98.2">4</text>
<text x="149.2" y="97.5">1</text>
<text x="149.2" y="100.1">2</text>
<text x="170.1" y="97.5">10</text>
<text x="170.7" y="100.1">9</text>
<text x="174.6" y="97.5">1</text>
<text x="179.6" y="97.5">2</text>
<text x="36.1" y="104.5">7</text>
<text x="36.1" y="107.1">9</text>
<text x="44.4" y="107.1">10</text>
<text x="45" y="104.5">8</text>
<text x="92.6" y="103.3">7</text>
<text x="101.5" y="103.3">8</text>
<text x="149.2" y="102.6">3</text>
<text x="149.2" y="107.7">5</text>
<text x="149.2" y="105.2">4</text>
<text x="170.7" y="105.2">7</text>
<text x="170.7" y="107.7">6</text>
<text x="170.7" y="102.6">8</text>
</g>
<g font-size="1.8" fill="#0f0f0f">
<text x="65.8" y="37.8">ESP_RXD0</text>
<text x="92.7" y="37.8">ESP_TXD0</text>
<text x="21.6" y="47.3">ESPPROG_RX 5</text>
<text x="21.6" y="44.7">ESPPROG_TX</text>
<text x="24.8" y="42.2">ESP_EN</text>
<text x="46.2" y="47.3">ESP_BOOT</text>
<text x="49.8" y="42.2">VDD_U</text>
<text x="70.8" y="45.4">ESPPROG_RX</text>
<text x="131.4" y="44.7">VDD_U</text>
<text x="131.4" y="47.3">ESP_BOOT3</text>
<text x="154" y="44.7">ESP_EN</text>
<text x="154.3" y="47.3">CH_PD</text>
<text x="166.6" y="47.3">VDD_U</text>
<text x="166.9" y="47.4">2</text>
<text x="149.8" y="49.9">6 ESP_TXD0</text>
<text x="149.8" y="52.5">8 ESP_RXD0</text>
<text x="64.5" y="54.9">ESP_RXD0</text>
<text x="90.8" y="54.9">ESP_TXD0</text>
<text x="83.2" y="61.9">ESPPROG_TX</text>
<text x="83.8" y="95.5">JTAG_VDD1</text>
<text x="88.9" y="93.6">SOICBite</text>
<text x="102.5" y="93.6">JTAG</text>
<text x="104.5" y="95.5">ESP_EN</text>
<text x="26" y="96.8">JTAG_VDD 1</text>
<text x="45" y="99.4">4 ESP_TCK</text>
<text x="45" y="102">6 ESP_TDO</text>
<text x="83.8" y="98.1">ESP_TMS 3</text>
<text x="83.8" y="100.6">ESP_TCK 5</text>
<text x="101.5" y="100.7">6 ESP_TDO</text>
<text x="139.1" y="97.4">JTAG_VDD 1</text>
<text x="141" y="100">ESP_TMS2</text>
<text x="182.6" y="97.4">ESP_EN</text>
<text x="47.6" y="104.4">ESP_TDI</text>
<text x="104.1" y="103.2">ESP_TDI</text>
<text x="141" y="105.1">ESP_TCK4</text>
<text x="170.7" y="107.7">6ESP_TDO</text>
<text x="170.7" y="102.6">8 ESP_TDI</text>
</g>
<g font-size="1.8" fill="#c60">
<text x="15" y="140.8">Check</text>
<text x="15" y="142.9">repo</text>
<text x="20.3" y="142.9">for</text>
<text x="21.8" y="140.8">out</text>
<text x="24.2" y="142.9">symbols</text>
<text x="26" y="140.8">the</text>
<text x="30.1" y="140.8">ESP-EZ-Debug-KicadLib/</text>
<text x="33" y="142.9">and</text>
<text x="37.6" y="142.9">footprints!</text>
<text x="48.6" y="142.9">(Link)</text>
<text x="57.2" y="140.8">directory</text>
<text x="66.7" y="140.8">in</text>
<text x="69.6" y="140.8">the</text>
</g>
<g font-size="1.4" fill="#0000c2">
<text x="178.5" y="42.8">CH_PD</text>
<text x="178.5" y="44.5">for</text>
<text x="178.5" y="46.1">ESP8266,</text>
<text x="178.5" y="47.7">modern</text>
<text x="181.7" y="44.5">programming</text>
<text x="184.4" y="42.8">and</text>
<text x="185.1" y="47.7">models.</text>
<text x="186.7" y="46.1">but</text>
<text x="188.1" y="42.8">GPIO2</text>
<text x="190.1" y="46.1">aren't</text>
<text x="191.9" y="47.7">For</text>
<text x="192.5" y="44.5">the</text>
<text x="193.6" y="42.8">were</text>
<text x="195.3" y="47.7">an</text>
<text x="195.5" y="46.1">used</text>
<text x="195.8" y="44.5">original</text>
<text x="198" y="42.8">used</text>
<text x="200" y="46.1">on</text>
<text x="178.5" y="49.3">example</text>
<text x="178.5" y="50.9">your</text>
<text x="178.5" y="52.5">row</text>
<text x="182.1" y="52.5">of</text>
<text x="182.8" y="50.9">ESP32,</text>
<text x="184.6" y="52.5">this</text>
<text x="185.8" y="49.3">on</text>
<text x="188.4" y="52.5">schematic.</text>
<text x="188.6" y="49.3">how</text>
<text x="189" y="50.9">see</text>
<text x="192.5" y="49.3">to</text>
<text x="192.6" y="50.9">the</text>
<text x="195" y="49.3">connect</text>
<text x="195.9" y="50.9">bottom</text>
<text x="125.1" y="63.2">The</text>
<text x="125.1" y="64.8">counterclockwise</text>
<text x="128.6" y="63.2">numbering</text>
<text x="137.5" y="63.2">order</text>
<text x="138.9" y="64.8">(above),</text>
<text x="142.4" y="63.2">of</text>
<text x="144.9" y="63.2">the</text>
<text x="146" y="64.8">but</text>
<text x="148.2" y="63.2">SOICBite</text>
<text x="149.4" y="64.8">the</text>
<text x="152.8" y="64.8">IDC</text>
<text x="155.6" y="63.2">connector</text>
<text x="156.3" y="64.8">connector</text>
<text x="164.7" y="64.8">uses</text>
<text x="169.1" y="64.8">Odd/Even.</text>
<text x="61.6" y="67">In</text>
<text x="61.6" y="68.6">to</text>
<text x="61.6" y="70.2">is</text>
<text x="63.9" y="70.2">the</text>
<text x="64" y="67">case</text>
<text x="64.1" y="68.6">fix</text>
<text x="67" y="68.6">it.</text>
<text x="67.3" y="70.2">default.</text>
<text x="68.4" y="67">you</text>
<text x="69.5" y="68.6">Use</text>
<text x="72" y="67">mix</text>
<text x="73.2" y="68.6">the</text>
<text x="75.7" y="67">up</text>
<text x="76.6" y="68.6">jumpers</text>
<text x="78.5" y="67">the</text>
<text x="81.9" y="67">UART directions</text>
<text x="83.5" y="68.6">to</text>
<text x="86" y="68.6">configure</text>
<text x="94" y="68.6">as</text>
<text x="94.9" y="67">on</text>
<text x="96.8" y="68.6">desired;</text>
<text x="97.8" y="67">your</text>
<text x="102" y="67">board,</text>
<text x="103.7" y="68.6">the</text>
<text x="107" y="68.6">bolded</text>
<text x="107.7" y="67">these</text>
<text x="112.7" y="67">allow</text>
<text x="113.1" y="68.6">connection</text>
<text x="125.1" y="68">The</text>
<text x="125.1" y="69.6">on</text>
<text x="127.9" y="69.6">the</text>
<text x="128.6" y="68">red</text>
<text x="131.3" y="69.6">clip</text>
<text x="132" y="68">circle</text>
<text x="135.1" y="69.6">relative</text>
<text x="137.2" y="68">on</text>
<text x="140.1" y="68">the</text>
<text x="141.6" y="69.6">to</text>
<text x="143.4" y="68">symbol</text>
<text x="144.1" y="69.6">the</text>
<text x="147.5" y="69.6">pinout.</text>
<text x="149.7" y="68">shows</text>
<text x="155.2" y="68">the</text>
<text x="158.5" y="68">position</text>
<text x="165.5" y="68">of</text>
<text x="168" y="68">the</text>
<text x="171.4" y="68">red</text>
<text x="174.8" y="68">wire</text>
<text x="178.8" y="68">(pin</text>
<text x="193" y="94.6">ESP_EN</text>
<text x="199.6" y="94.6">is</text>
<text x="201.9" y="94.6">connected</text>
<text x="210.6" y="94.6">to</text>
<text x="213.1" y="94.6">the</text>
<text x="216.4" y="94.6">RESET pin</text>
<text x="225.3" y="94.6">here</text>
<text x="193" y="96.2">just</text>
<text x="193" y="99.4">However,</text>
<text x="193" y="101">interfaces</text>
<text x="196.8" y="96.2">like</text>
<text x="200.5" y="96.2">in</text>
<text x="200.6" y="99.4">if</text>
<text x="201.5" y="101">to</text>
<text x="202.7" y="99.4">you</text>
<text x="202.9" y="96.2">J9.</text>
<text x="204" y="101">be</text>
<text x="206.3" y="99.4">want</text>
<text x="206.8" y="101">completely</text>
<text x="210.7" y="99.4">the</text>
<text x="214.1" y="99.4">UART and</text>
<text x="215.9" y="101">separate</text>
<text x="222.5" y="99.4">JTAG</text>
<text x="193" y="102.6">this</text>
<text x="196.8" y="102.6">can</text>
<text x="200.5" y="102.6">be</text>
<text x="203.3" y="102.6">disabled</text>
<text x="210.6" y="102.6">by</text>
<text x="213.3" y="102.6">cutting</text>
<text x="219.5" y="102.6">the</text>
<text x="222.8" y="102.6">jumper.</text>
<text x="81.9" y="114.3">There</text>
<text x="81.9" y="115.9">but</text>
<text x="81.9" y="117.5">the</text>
<text x="81.9" y="119.1">ESP's</text>
<text x="85.3" y="117.5">EN</text>
<text x="85.3" y="115.9">instead</text>
<text x="86.9" y="114.3">is</text>
<text x="87.1" y="119.1">~{RST}</text>
<text x="88.2" y="117.5">pin</text>
<text x="89.2" y="114.3">no</text>
<text x="90.8" y="119.1">pin.</text>
<text x="91.5" y="117.5">on</text>
<text x="91.8" y="115.9">of</text>
<text x="92.1" y="114.3">nRST</text>
<text x="94.3" y="115.9">just</text>
<text x="94.4" y="117.5">the</text>
<text x="96.7" y="114.3">on</text>
<text x="97.7" y="117.5">ESP</text>
<text x="98" y="115.9">pulling</text>
<text x="99.5" y="114.3">the</text>
<text x="101.6" y="117.5">prog,</text>
<text x="102.9" y="114.3">ESP-PROG's</text>
<text x="104.2" y="115.9">it</text>
<text x="106.3" y="115.9">high,</text>
<text x="106.4" y="117.5">which</text>
<text x="111" y="115.9">it's</text>
<text x="111.6" y="117.5">is</text>
<text x="113.3" y="114.3">JTAG header</text>
<text x="113.9" y="117.5">the</text>
<text x="114.3" y="115.9">connected</text>
</g>
<g font-size="1.1" fill="#006464">
<text x="227.5" y="34.9">VCC</text>
<text x="76.8" y="37.8">RX0</text>
<text x="87.1" y="37.8">TX0</text>
<text x="226.3" y="37.4">GPIO0</text>
<text x="226.3" y="40">GPIO2</text>
<text x="82.9" y="42.4" transform="rotate(-90 82.9 42.4)">RX_in</text>
<text x="227.4" y="42.5">GND</text>
<text x="228.2" y="45.1">RX</text>
<text x="228.4" y="47.6">TX</text>
<text x="226" y="50.1">CH_PD</text>
<text x="227.6" y="52.7">RST</text>
<text x="76.8" y="55">RX0</text>
<text x="82.9" y="59.4" transform="rotate(-90 82.9 59.4)">TX_in</text>
<text x="87.1" y="55">TX0</text>
</g>
</svg>
